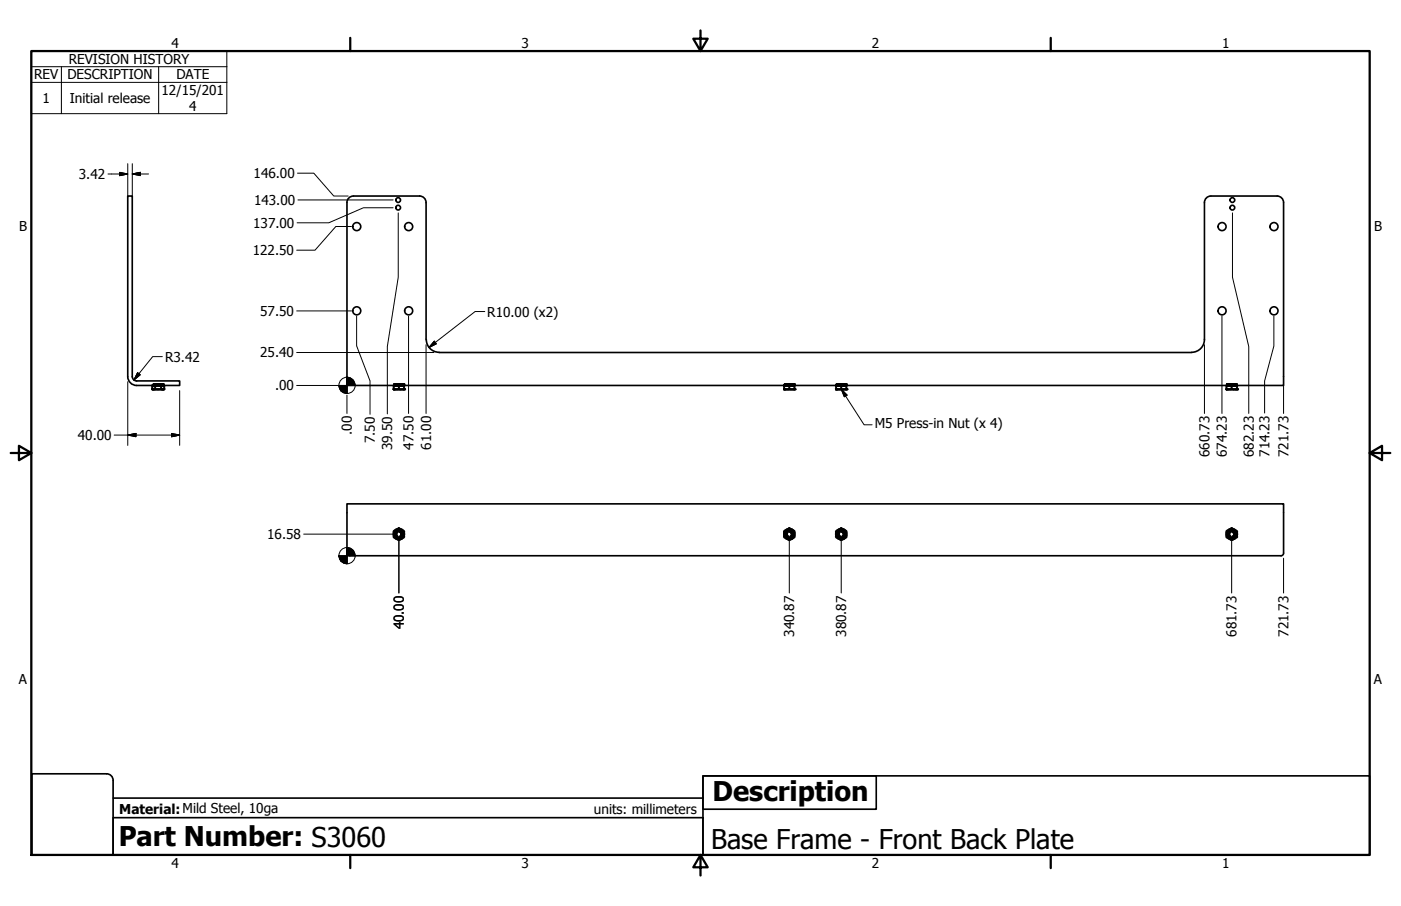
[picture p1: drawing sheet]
<svg xmlns="http://www.w3.org/2000/svg" width="432mm" height="279mm" viewBox="0 0 432 279" stroke-linecap="round" stroke-linejoin="round" font-family="sans-serif">
<!-- layer: Visible (ANSI) -->
<g fill="none" stroke="#000" stroke-width=".51">
<path d="M129.3 60.5a2 2 0 0 1 2 2v42.2M129.3 60.5h-20.4a2 2 0 0 0-2 2v56.4h288.7v-56.4a2 2 0 0 0-2-2M393.6 60.5h-20.4a2 2 0 0 0-2 2v42.2a4 4 0 0 1-3.9 3.9M42.1 117.5h13.3v1.4h-13.3M42.1 117.5a1.37 1.37 0 0 1-1.3-1.4v-55.6h-1.4v55.6a2.76 2.76 0 0 0 2.7 2.8M131.4 104.7a4 4 0 0 0 3.9 3.9M135.3 108.7h231.9M107.7 171.4a.79 .79 0 0 1-.8-.8v-15.2h288.7v15.2a.79 .79 0 0 1-.8 .8h-287"/>
<circle cx="110" cy="69.9" r="1.24"/>
<circle cx="122.7" cy="61.7" r=".73"/>
<circle cx="122.7" cy="64" r=".73"/>
<circle cx="126" cy="69.9" r="1.24"/>
<circle cx="376.7" cy="69.9" r="1.24"/>
<circle cx="379.8" cy="64" r=".73"/>
<circle cx="379.8" cy="61.7" r=".73"/>
<circle cx="392.7" cy="69.9" r="1.24"/>
<circle cx="110" cy="95.9" r="1.24"/>
<circle cx="126" cy="95.9" r="1.24"/>
<circle cx="376.7" cy="95.9" r="1.24"/>
<circle cx="392.7" cy="95.9" r="1.24"/>
<circle cx="123" cy="164.8" r="1.3"/>
<circle cx="243.3" cy="164.8" r="1.3"/>
<circle cx="259.3" cy="164.8" r="1.3"/>
<circle cx="379.6" cy="164.8" r="1.3"/>
</g>
<g fill="none" stroke="#000" stroke-width=".7">
<path d="M46.9 119.6v.4M47.2 118.9h-.3v.4M47.4 118.6v.3M47.4 118.5h.9M47.5 118.6l-.1 .1M47.5 118.6l.1 .3h.9M47.6 118.6l.1 .3M47.8 118.6l-.1 .1M47.8 118.6v.7M47.8 119.6v.4M47.9 118.6v.1M47.9 118.6h.1"/>
<path d="M48.1 118.6l-.1 .3M48.1 118.6v.1M48.1 118.6h.4M48.1 118.6v.3M48.3 118.6v.3M48.5 118.6h.1M48.5 118.6v.3M48.7 118.6l.1 .3M48.8 118.6v.1M48.9 118.6h.6M49 118.6v.1M49 118.6v.3"/>
<path d="M49.2 118.5h.9M49.3 118.7l-.1 .2M49.3 118.6v.3M49.5 118.6h.1M49.5 118.6v.3M49.6 118.6h.1M49.7 118.6v.3M49.7 118.6v.1M49.7 118.6v.7M49.7 119.6v.4M49.8 118.6v.3M49.8 118.7l.2-.1v.3h-.9"/>
<path d="M50.1 118.6l-.1 .1M50.1 118.6v.1M50.1 118.6v.3M50.2 118.7v.2M50.3 118.9h.3v.4M50.6 119.6v.4M121.3 119.6v.4l.3 .1M121.5 118.7v.2M121.6 118.5h.9M121.6 118.6v.3M121.7 118.6l-.1 .1M121.7 118.6v.3"/>
<path d="M121.8 118.6h.1M121.9 118.6v.3h-.6v.4M121.9 118.6v.1M122 118.6v.3M122 118.6v.1M122 118.6h.2M122.2 118.6h.1M122.2 118.6v.3M122.4 118.6h.5v.7M122.4 118.6v.3h1v-.2M122.5 118.6v.3M122.7 118.7v.2"/>
<path d="M122.7 118.6v.3M122.9 119.6v.4M123 118.6l-.1 .1M123.1 118.6h.5M123.2 118.7l-.1 .2M123.2 118.6v.3M123.4 118.5h.9M123.4 118.6v.3M123.6 118.6h.1M123.6 118.6v.1M123.6 118.6v.3M123.8 118.6h.1"/>
<path d="M123.8 118.6l.1 .3M123.8 118.6v.1M123.8 118.6v.3M124 118.6h.1M124 118.6v.3h.5v.4M124.1 118.6l-.1 .1M124.2 118.6h.1M124.2 118.6l-.1 .3M124.2 118.6v.3M124.3 118.6v.1M124.3 118.6v.3M124.3 118.7v.2"/>
<path d="M124.5 119.6v.4l-.2 .1M241.7 119.6v.5h.2M241.9 118.6v.3M241.9 118.6v.1M241.9 118.7l.2-.1v.3M241.9 118.5h.9M241.9 118.6h.1M242.1 118.7l.1-.1v.3h-.5v.4M242.3 118.6l-.1 .1M242.3 118.6h.1M242.4 118.6h.1M242.4 118.6v.3"/>
<path d="M242.5 118.6h.1M242.6 118.6h.1M242.6 118.6v.3M242.7 118.6h.8M242.8 118.6h.1M242.8 118.6v.3h1M242.8 118.6v.1M243 118.6v.3M243.1 118.6v.3M243.3 119.6v.4M243.3 118.9v-.3v.7M243.5 118.6l.1 .3"/>
<path d="M243.5 118.6v.1M243.5 118.6v.3M243.6 118.6h.4M243.7 118.5h.9M243.8 118.7l-.1 .2M243.8 118.6v.3M244 118.6v.1M244 118.6v.3M244.2 118.6l-.2 .3M244.2 118.6v.1M244.2 118.6v.3M244.3 118.6l-.1 .3"/>
<path d="M244.3 118.6l.1 .3M244.3 118.6v.3h.6v.4M244.5 118.6v.3M244.6 118.9l.1-.3v.3M244.9 119.6v.5h-.3M257.7 119.6v.5h.2M257.9 118.6v.3M257.9 118.6v.1M257.9 118.7l.2-.1v.3M257.9 118.5h.9M257.9 118.6h.1M258.1 118.7l.1-.1v.3h-.5v.4"/>
<path d="M258.3 118.6l-.1 .1M258.3 118.6h.1M258.4 118.6h.1M258.4 118.6v.3M258.5 118.6h.1M258.6 118.6h1.4M258.6 118.6v.3M258.8 118.6v.3h1M258.8 118.6v.1M258.8 118.6v.3M259 118.6v.3M259.3 119.6v.4"/>
<path d="M259.3 118.9v-.3v.7M259.5 118.7v.2M259.7 118.5h.9M259.8 118.7l-.1 .2M260 118.6v.1M260 118.6v.3M260.2 118.6l-.2 .3M260.2 118.6v.1M260.2 118.6v.3M260.3 118.6l-.1 .3M260.3 118.6l.1 .3M260.3 118.6v.3h.6v.4"/>
<path d="M260.5 118.6v.3M260.6 118.7l.1 .2M260.6 118.6v.3M260.7 118.7v.2M260.9 119.6v.5h-.3M378 119.6v.5h.3M378.3 118.6h.1M378.3 118.6l-.1 .3M378.3 118.5h.9M378.3 118.6v.3M378.3 118.6l.1 .3M378.5 118.6l-.1 .1"/>
<path d="M378.5 118.6h.1M378.5 118.6l.1 .3h-.6v.4M378.7 118.6h.1M378.7 118.6v.3M378.8 118.6h.1M378.9 118.6v.3M379 118.6h.1M379.1 118.6h.1M379.1 118.6v.3h1.1M379.2 118.6v.1M379.2 118.6h.9M379.2 118.6v.3"/>
<path d="M379.3 118.9v-.3l.1 .3M379.6 118.6v.7M379.6 119.6v.4M379.9 118.7v.2M379.9 118.6v.3M380.1 118.6h.1M380.1 118.5h.9M380.1 118.6v.3M380.2 118.6h.2M380.3 118.6h.1M380.3 118.6v.1M380.3 118.6v.3"/>
<path d="M380.5 118.6h.1M380.5 118.6v.1M380.5 118.6v.3M380.6 118.6h.1M380.6 118.6v.3M380.7 118.6v.3h.6v.4M380.8 118.6h.1M380.9 118.6v.1M380.9 118.6v.3M380.9 118.9v-.3l.1 .3M381 118.7l.1 .2M381.3 119.6v.5h-.4"/>
<path d="M46.9 120l.7 .1M46.9 120l.2 .1M47.3 120.1h.5M47.8 120l-.1 .1M47.8 120l.3 .1M48.3 120.1h.9M48.5 120.1h.6M49.7 120.1h.7M49.7 120l-.3 .1M49.7 120l.1 .1M50 120.1h.3M50.5 120h.1"/>
<path d="M50.6 120l-.1 .1M122.9 120l1.1 .1h-.6M122.9 120l-1 .1h.5M243.3 120l1 .1h-.5M243.3 120l-1.1 .1h.6M259.3 120l1 .1h-.5M259.3 120l-1.1 .1h.6M379.6 120l1.1 .1h-.5M379.6 120l-1 .1h.5M121.3 165.4v.3l.3 .1M121.3 164.4v.6M121.5 164.2v1.1"/>
<path d="M121.6 163.6l-.3 .5M121.7 165.7l1 .6M121.9 166l.5 .2M122.4 164.1l-.4 .6 .5 .8M122.4 163.8a1.02 1.02 0 0 1 1.6 .9 1.02 1.02 0 0 1-1.6 .9M122.4 164.1l-.2 .4v.5l.3 .4M122.4 163.2l-.5 .3M122.7 166.4h.5M122.7 163.2l-.6 .1-.4 .4M122.7 163.1l.2-.2 .3 .2M123 163.9l.6 .4M123 164l.6 .3"/>
<path d="M123.2 163.8l-.3-.1 .5 .2M123.2 163.2l.6 .1 .3 .4M123.4 163.2l.6 .3M123.4 163.9l.4 .3M123.6 164.3v.2M123.6 164.3l.2 .5M123.7 164.7l-.1 .4-.3 .3M123.9 164.5v.5l-.5 .5M124 166l-.6 .2M124.1 165.7l-.9 .6M124.3 163.6l.2 .5M124.5 164.2v1.1"/>
<path d="M124.5 164.4v.6M124.5 165.4v.3l-.2 .1M241.7 165.4v.3l.2 .1M241.7 164.4v.6M241.8 164.2v1.1M241.9 163.6l-.2 .5M242.1 165.7l.9 .6M242.2 166l.6 .2M242.7 164.1l-.3 .6 .5 .8M242.8 163.8a1.04 1.04 0 0 1 1.5 .9 1.04 1.04 0 0 1-1.5 .9M242.8 164.1l-.3 .6 .4 .7M242.8 163.2l-.6 .3"/>
<path d="M243 166.4h.5M243 163.2l-.9 .5M243 163.1l.3-.2 .2 .2M243.3 163.9l.6 .4M243.3 164l.6 .3M243.5 163.8l-.2-.1 .4 .2M243.6 163.2l.9 .5M243.8 163.9l.3 .3M243.8 163.2l.5 .3M243.9 164.3l.1 .2M244 164.3l.1 .5M244 164.7l.1 .1"/>
<path d="M244.1 164.8l-.5 .6M244.2 164.5v.5l-.4 .5M244.3 166l-.5 .2M244.5 165.7l-.9 .6M244.6 163.6l.3 .5M244.8 164.2v1.1M244.9 164.4v.6M244.9 165.4v.3l-.3 .1M257.7 165.4v.3l.2 .1M257.7 164.4v.6M257.8 164.2v1.1M257.9 163.6l-.2 .5"/>
<path d="M258.1 165.7l.9 .6M258.2 166l.6 .2M258.7 164.1l-.3 .6 .5 .8M258.8 163.8a1.04 1.04 0 0 1 1.6 .9 1.04 1.04 0 0 1-1.6 .9M258.8 164.1l-.3 .6 .4 .7M258.8 163.2l-.6 .3M259 166.4h.5M259 163.2l-.9 .5M259 163.1l.3-.2 .2 .2M259.3 163.9l.6 .4M259.3 164l.6 .3M259.5 163.8l-.2-.1 .8 .5"/>
<path d="M259.6 163.2l.9 .5M259.8 163.2l.5 .3M259.9 164.3l.1 .2M260 164.3l.1 .5M260 164.7l.1 .1M260.1 164.8l-.5 .6M260.2 164.5v.5l-.4 .5M260.3 166l-.5 .2M260.5 165.7l-.9 .6M260.6 163.6l.3 .5M260.8 164.2v1.1M260.9 164.4v.6"/>
<path d="M260.9 165.4v.3l-.3 .1M378 165.4v.3l.3 .1M378 164.4v.6M378.1 164.2v1.1M378.3 163.6l-.3 .5M378.4 165.7l.9 .6M378.6 166l.5 .2M379 164.1l-.2 .3a.83 .83 0 0 0 .4 1.1M379.1 163.8a1.04 1.04 0 0 1 1.6 .9 1.04 1.04 0 0 1-1.6 .9M379.1 164.1l-.3 .6 .4 .7M379.1 163.2l-.5 .3M379.3 166.4h.6"/>
<path d="M379.3 163.2l-.9 .5M379.3 163.1l.3-.2 .3 .2M379.7 163.9l.5 .4M379.7 164l.5 .3M379.9 163.8l-.3-.1 .4 .2M379.9 163.2l1 .5M380.1 163.9l.4 .3M380.2 163.2l.5 .3M380.2 164.3l.2 .2M380.4 164.3v.5M380.4 164.8l-.5 .6M380.4 164.7v.1"/>
<path d="M380.6 164.5v.5l-.5 .5M380.7 166l-.5 .2M380.9 165.7l-1 .6M380.9 163.6l.4 .2v.3M381.1 164.2v1.1M381.3 164.4v.6M381.3 165.4v.3l-.4 .1"/>
</g>
<g fill="#000">
<circle cx="47.4" cy="118.6" r=".35"/>
<circle cx="47.4" cy="118.5" r=".35"/>
<circle cx="47.6" cy="118.6" r=".35"/>
<circle cx="47.7" cy="118.6" r=".35"/>
<circle cx="47.8" cy="118.6" r=".35"/>
<circle cx="47.9" cy="118.6" r=".35"/>
<circle cx="48" cy="118.6" r=".35"/>
<circle cx="48.3" cy="118.6" r=".35"/>
<circle cx="48.5" cy="118.6" r=".35"/>
<circle cx="48.8" cy="118.6" r=".35"/>
<circle cx="49" cy="118.6" r=".35"/>
<circle cx="49.3" cy="118.6" r=".35"/>
<circle cx="49.5" cy="118.6" r=".35"/>
<circle cx="49.7" cy="118.6" r=".35"/>
<circle cx="49.8" cy="118.6" r=".35"/>
<circle cx="50" cy="118.6" r=".35"/>
<circle cx="50.1" cy="118.6" r=".35"/>
<circle cx="50.1" cy="118.5" r=".35"/>
<circle cx="50.2" cy="118.6" r=".35"/>
<circle cx="121.5" cy="118.6" r=".35"/>
<circle cx="121.6" cy="118.5" r=".35"/>
<circle cx="121.6" cy="118.6" r=".35"/>
<circle cx="121.7" cy="118.6" r=".35"/>
<circle cx="121.9" cy="118.6" r=".35"/>
<circle cx="122" cy="118.6" r=".35"/>
<circle cx="122.2" cy="118.6" r=".35"/>
<circle cx="122.4" cy="118.6" r=".35"/>
<circle cx="122.5" cy="118.6" r=".35"/>
<circle cx="122.7" cy="118.6" r=".35"/>
<circle cx="122.9" cy="118.6" r=".35"/>
<circle cx="123.2" cy="118.6" r=".35"/>
<circle cx="123.4" cy="118.6" r=".35"/>
<circle cx="123.7" cy="118.6" r=".35"/>
<circle cx="123.9" cy="118.6" r=".35"/>
<circle cx="124" cy="118.6" r=".35"/>
<circle cx="124.1" cy="118.6" r=".35"/>
<circle cx="124.3" cy="118.6" r=".35"/>
<circle cx="124.3" cy="118.5" r=".35"/>
<circle cx="241.9" cy="118.6" r=".35"/>
<circle cx="241.9" cy="118.5" r=".35"/>
<circle cx="242.1" cy="118.6" r=".35"/>
<circle cx="242.2" cy="118.6" r=".35"/>
<circle cx="242.4" cy="118.6" r=".35"/>
<circle cx="242.6" cy="118.6" r=".35"/>
<circle cx="243" cy="118.6" r=".35"/>
<circle cx="243.1" cy="118.6" r=".35"/>
<circle cx="243.6" cy="118.6" r=".35"/>
<circle cx="243.8" cy="118.6" r=".35"/>
<circle cx="244" cy="118.6" r=".35"/>
<circle cx="244.2" cy="118.6" r=".35"/>
<circle cx="244.4" cy="118.6" r=".35"/>
<circle cx="244.5" cy="118.6" r=".35"/>
<circle cx="244.6" cy="118.6" r=".35"/>
<circle cx="244.6" cy="118.5" r=".35"/>
<circle cx="244.7" cy="118.6" r=".35"/>
<circle cx="257.9" cy="118.6" r=".35"/>
<circle cx="257.9" cy="118.5" r=".35"/>
<circle cx="258.1" cy="118.6" r=".35"/>
<circle cx="258.2" cy="118.6" r=".35"/>
<circle cx="258.4" cy="118.6" r=".35"/>
<circle cx="258.6" cy="118.6" r=".35"/>
<circle cx="259" cy="118.6" r=".35"/>
<circle cx="259.1" cy="118.6" r=".35"/>
<circle cx="259.5" cy="118.6" r=".35"/>
<circle cx="259.8" cy="118.6" r=".35"/>
<circle cx="260" cy="118.6" r=".35"/>
<circle cx="260.2" cy="118.6" r=".35"/>
<circle cx="260.4" cy="118.6" r=".35"/>
<circle cx="260.5" cy="118.6" r=".35"/>
<circle cx="260.6" cy="118.6" r=".35"/>
<circle cx="260.6" cy="118.5" r=".35"/>
<circle cx="260.7" cy="118.6" r=".35"/>
<circle cx="378.2" cy="118.6" r=".35"/>
<circle cx="378.3" cy="118.6" r=".35"/>
<circle cx="378.3" cy="118.5" r=".35"/>
<circle cx="378.4" cy="118.6" r=".35"/>
<circle cx="378.6" cy="118.6" r=".35"/>
<circle cx="378.7" cy="118.6" r=".35"/>
<circle cx="378.9" cy="118.6" r=".35"/>
<circle cx="379" cy="118.6" r=".35"/>
<circle cx="379.3" cy="118.6" r=".35"/>
<circle cx="379.6" cy="118.6" r=".35"/>
<circle cx="379.7" cy="118.6" r=".35"/>
<circle cx="379.9" cy="118.6" r=".35"/>
<circle cx="380.1" cy="118.6" r=".35"/>
<circle cx="380.5" cy="118.6" r=".35"/>
<circle cx="380.7" cy="118.6" r=".35"/>
<circle cx="380.9" cy="118.6" r=".35"/>
<circle cx="381" cy="118.6" r=".35"/>
<circle cx="121.3" cy="120" r=".35"/>
<circle cx="121.3" cy="120.1" r=".35"/>
<circle cx="124.5" cy="120" r=".35"/>
<circle cx="124.5" cy="120.1" r=".35"/>
<circle cx="241.7" cy="120.1" r=".35"/>
<circle cx="241.7" cy="120" r=".35"/>
<circle cx="244.9" cy="120.1" r=".35"/>
<circle cx="244.9" cy="120" r=".35"/>
<circle cx="257.7" cy="120.1" r=".35"/>
<circle cx="257.7" cy="120" r=".35"/>
<circle cx="260.9" cy="120" r=".35"/>
<circle cx="260.9" cy="120.1" r=".35"/>
<circle cx="378" cy="120" r=".35"/>
<circle cx="378" cy="120.1" r=".35"/>
<circle cx="381.3" cy="120" r=".35"/>
<circle cx="381.3" cy="120.1" r=".35"/>
</g>
<!-- layer: Border (ANSI) -->
<path d="M9.7 15.7h412.4v248h-412.4zM107.9 11.7v4M215.9 9.4v6.3l-2.2-3.8h4.4l-2.2 3.8M323.8 11.7v4M3.3 139.7h6.4l-3.9-2.2v4.4l3.9-2.2M422.1 139.7l3.9 2.2v-4.4l-3.9 2.2h6.4M107.9 263.7v4M215.9 263.7l2.2 3.8h-4.4l2.2-3.8v6.3M323.8 263.7v4" fill="none" stroke="#000" stroke-width=".7"/>
<!-- layer: Title (ANSI) -->
<path d="M32.9 238.6a2 2 0 0 1 2 2v23.1h-25.1v-25.1h23.1M216.7 239.3h53.4v10.3h-53.4zM216.7 239.3h205.4v24.4h-205.4zM34.9 252.2h181.8v11.5h-181.8zM34.9 246.1h181.8" fill="none" stroke="#000" stroke-width=".51"/>
<!-- layer: Symbol (ANSI) -->
<path d="M9.7 20.6v-4.9h60.2v4.9M9.7 25.4h60.2M18.9 20.6v14.5M48.9 20.6v14.5M69.9 20.6h-60.2v4.8M69.9 20.6v14.5h-60.2v-9.7M259.3 120l1.7 1.9-.8 .5zM259.3 120l7 11h2.5" fill="none" stroke="#000" stroke-width=".31"/>
<!-- layer: Dimension (ANSI) -->
<g fill="none" stroke="#000" stroke-width=".31">
<path d="M33.3 53.7h6.1M36.9 53.1l2.5 .6-2.5 .5zM39.4 50.5v10.3M40.8 53.7l2.4-.6v1.1zM40.8 53.7h5M40.8 50.5v10.3M91.7 53.4h5l6.2 7.1h4.4M91.8 61.7h29.4M108.3 69.8h-4.8l-6.4 7.4h-5.7M121.2 64.1h-9.2l-10.7 4.6h-9.7M122.7 65.7v19.8l-3.3 21.4v20.7M379.9 65.7v19.8l5 21.4v20.6"/>
<path d="M91.4 95.9h16.9M109.9 97.5v9.2l4.1 10.8v10.3M125.9 97.5v30M149.4 96.1h-3l-14.2 11.1M376.6 97.5v30M392.6 97.5v9.2l-2.8 10.8v9.9M39.4 117.7v19.7M42.4 114.9l.8 .7-1.9 1.6zM50 110h-2.9l-5.8 7.2M91.4 118.9h13.1M91.4 108.7h42.3M131.3 106.3v21.2"/>
<path d="M133.9 105.2l.6 .8-2.3 1.2zM371.2 106.3v21.2M395.6 117.7v9.8M35.2 134.2h20.2M39.4 134.2l2.5-.5v1zM52.9 133.7l2.5 .5-2.5 .5zM55.4 120.5v16.9M106.9 121.9v5.6M93.6 164.7h27.7M122.9 166.3v16.6M243.3 166.3v16.6M259.3 166.3v16.6"/>
<path d="M379.6 166.3v16.6M395.6 172.1v10.8"/>
<circle cx="107" cy="118.8" r="2.51"/>
<circle cx="107" cy="171.4" r="2.51"/>
</g>
<g fill="#000" stroke="#000" stroke-width=".31">
<path d="M36.9 54.2l2.5-.5zM36.9 53.1l2.5 .6-2.5 .5zM40.8 53.7l2.4-.6zM40.8 53.7l2.4-.6v1.1zM42.4 114.9l-1.1 2.3zM42.4 114.9l.8 .7-1.9 1.6zM104.5 118.9l.7 1.8-.6-.9zM104.5 118.9l1.5 2.3-.8-.5zM104.5 118.9l2.4 2.4-.9-.1zM106.9 118.9h2.5zM106.9 116.3l2.5 2.6h-2.5zM106.9 116.3v5z"/>
<path d="M104.5 118.9h2.4v2.4zM104.5 118.9h2.4zM108.7 117.1l.5 .8 .2 1zM107.9 116.5l.8 .6 .7 1.8zM106.9 116.3l1 .2 1.5 2.4zM133.9 105.2l-1.7 2zM133.9 105.2l.6 .8-2.3 1.2zM39.4 134.2l2.5-.5zM39.4 134.2l2.5-.5v1zM52.9 134.7l2.5-.5zM52.9 133.7l2.5 .5-2.5 .5zM104.5 171.4l.7 1.8-.6-.9z"/>
<path d="M104.5 171.4l1.5 2.3-.8-.5zM104.5 171.4l2.4 2.5-.9-.2zM106.9 171.4h2.5zM106.9 168.8l2.5 2.6h-2.5zM106.9 168.8v5.1zM104.5 171.4h2.4v2.5zM104.5 171.4h2.4zM108.7 169.6l.5 .8 .2 1zM107.9 169l.8 .6 .7 1.8zM106.9 168.8l1 .2 1.5 2.4z"/>
</g>
<!-- layer: Symbol (ANSI) -->
<path d="M259.3 120l1.7 1.9zM259.3 120l1.7 1.9-.8 .5z" fill="#000" stroke="#000" stroke-width=".31"/>
<g font-size="8.4">
<text x="219.6" y="246.9">Description</text>
<text x="36.6" y="260.9">Part Number: S3060</text>
<text x="219.1" y="261.9">Base Frame - Front Back Plate</text>
</g>
<g font-size="4.2">
<text x="52.8" y="14.7">4</text>
<text x="160.8" y="14.7">3</text>
<text x="268.7" y="14.7">2</text>
<text x="376.7" y="14.7">1</text>
<text x="21.2" y="19.7">REVISION HISTORY</text>
<text x="10.5" y="24.5">REV</text>
<text x="20.8" y="24.5">DESCRIPTION</text>
<text x="49.8" y="29.4">12/15/201</text>
<text x="54.4" y="24.5">DATE</text>
<text x="13.1" y="31.8">1</text>
<text x="21.5" y="31.8">Initial release</text>
<text x="58.3" y="34.2">4</text>
<text x="24.3" y="55.2">3.42</text>
<text x="78.2" y="54.9">146.00</text>
<text x="78.3" y="63.2">143.00</text>
<text x="5.9" y="71.4">B</text>
<text x="78" y="70.2">137.00</text>
<text x="423.5" y="71.4">B</text>
<text x="77.9" y="78.7">122.50</text>
<text x="80.2" y="97.4">57.50</text>
<text x="150.2" y="97.7">R10.00 (x2)</text>
<text x="50.9" y="111.5">R3.42</text>
<text x="80.2" y="110.2">25.40</text>
<text x="84.8" y="120.4">.00</text>
<text x="24" y="135.7">40.00</text>
<text x="108.5" y="134.1" transform="rotate(-90 108.5 134.1)">.00</text>
<text x="115.6" y="136.7" transform="rotate(-90 115.6 136.7)">7.50</text>
<text x="269.6" y="132.1">M5 Press-in Nut (x 4)</text>
<text x="120.9" y="138.8" transform="rotate(-90 120.9 138.8)">39.50</text>
<text x="127.4" y="138.7" transform="rotate(-90 127.4 138.7)">47.50</text>
<text x="132.8" y="138.7" transform="rotate(-90 132.8 138.7)">61.00</text>
<text x="372.7" y="141" transform="rotate(-90 372.7 141)">660.73</text>
<text x="378.1" y="141" transform="rotate(-90 378.1 141)">674.23</text>
<text x="386.4" y="141" transform="rotate(-90 386.4 141)">682.23</text>
<text x="391.3" y="140.9" transform="rotate(-90 391.3 140.9)">714.23</text>
<text x="397.1" y="141" transform="rotate(-90 397.1 141)">721.73</text>
<text x="82.4" y="166.2">16.58</text>
<text x="124.5" y="194.1" transform="rotate(-90 124.5 194.1)">40.00</text>
<text x="244.8" y="196.4" transform="rotate(-90 244.8 196.4)">340.87</text>
<text x="260.8" y="196.4" transform="rotate(-90 260.8 196.4)">380.87</text>
<text x="381.1" y="196.4" transform="rotate(-90 381.1 196.4)">681.73</text>
<text x="397.1" y="196.4" transform="rotate(-90 397.1 196.4)">721.73</text>
<text x="5.8" y="211.1">A</text>
<text x="423.4" y="211.1">A</text>
<text x="36.8" y="251.1">Material:Mild Steel, 10ga</text>
<text x="183" y="251">units: millimeters</text>
<text x="52.8" y="267.7">4</text>
<text x="160.8" y="267.7">3</text>
<text x="268.7" y="267.7">2</text>
<text x="376.7" y="267.7">1</text>
</g>
</svg>
